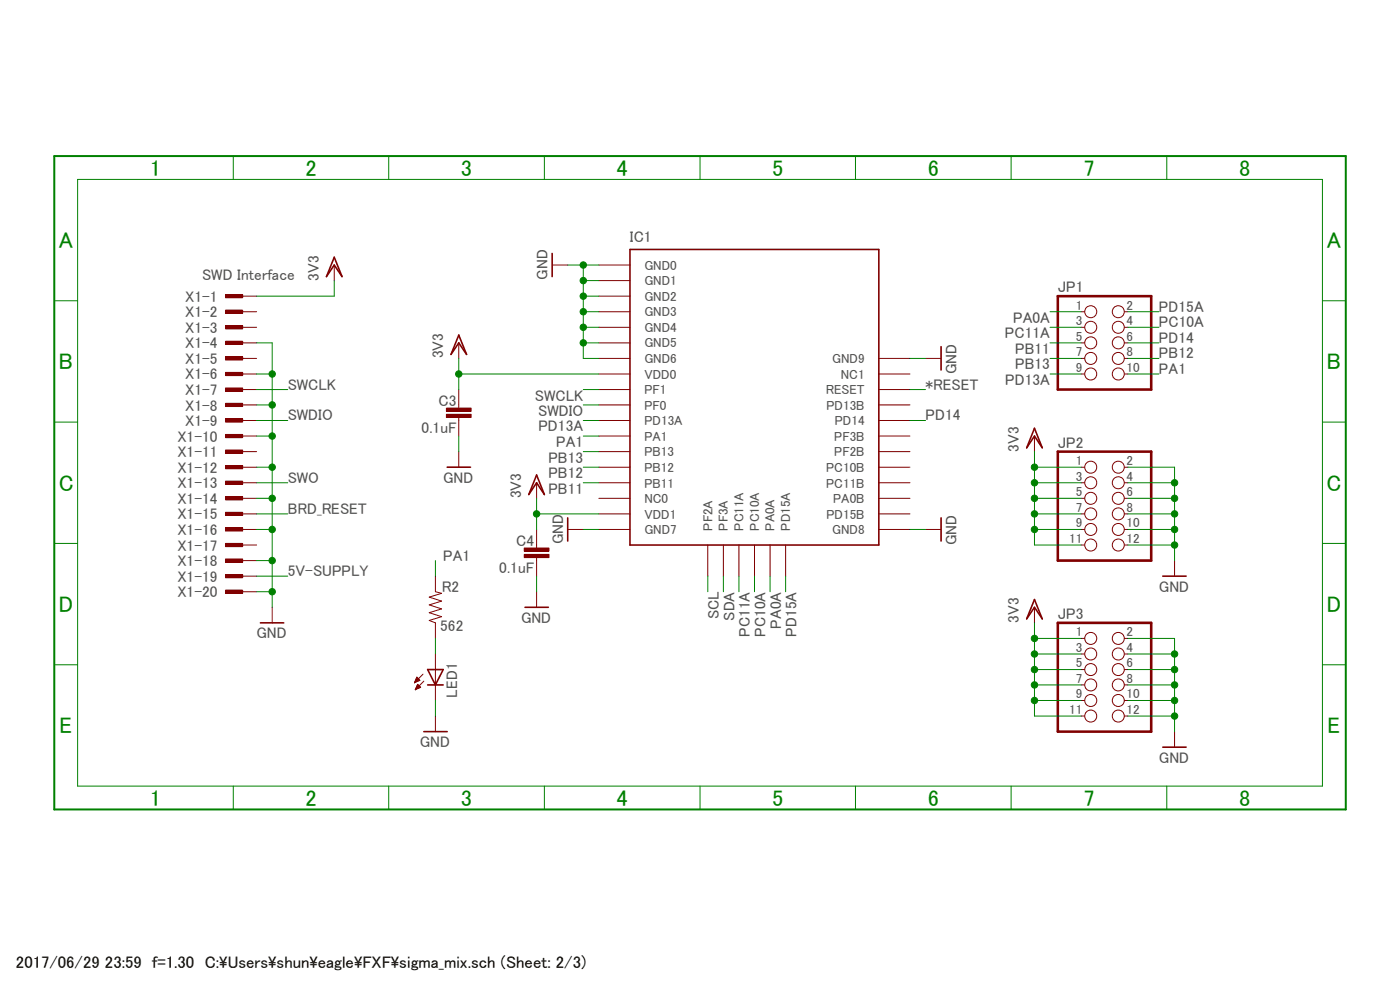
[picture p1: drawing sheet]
<svg xmlns="http://www.w3.org/2000/svg" width="297mm" height="210mm" viewBox="0 0 297 210" stroke-linecap="round" stroke-linejoin="round" font-family="sans-serif">
<path d="M11.1 32.7l274.8 139.5M285.9 32.7l-274.8 139.5" fill="none" stroke="#fff" stroke-width=".21"/>
<path d="M117.1 53.8v4.9M97.3 71.1l1.7 4.1-1.7-2.5-1.6 2.5zM199.6 73.5v5M120.4 109.9v4.9M199.6 109.9v4.9" fill="none" stroke="#800000" stroke-width=".34"/>
<path d="M117.1 56.2h3.3M97.3 72.7v3.3M196.3 76h3.3M97.3 85.9v.7M97.3 88.6v.6M120.4 112.3h3.3M196.3 112.3h3.3" fill="none" stroke="#800000" stroke-width=".21"/>
<path d="M94.7 87.9h5.2v.7h-5.2z" fill-rule="evenodd" fill="#800000"/>
<path d="M94.7 87.9h5.2v.7h-5.2z" fill="none" stroke="#800000" stroke-width=".21"/>
<path d="M94.7 86.6h5.2v.6h-5.2z" fill-rule="evenodd" fill="#800000"/>
<path d="M94.7 86.6h5.2v.6h-5.2zM97.3 82.6v3.3M97.3 89.2v3.3M113.8 115.6v.7M113.8 118.2v.7" fill="none" stroke="#800000" stroke-width=".21"/>
<path d="M111.2 117.6h5.3v.7h-5.3z" fill-rule="evenodd" fill="#800000"/>
<path d="M111.2 117.6h5.3v.7h-5.3z" fill="none" stroke="#800000" stroke-width=".21"/>
<path d="M111.2 116.2h5.3v.7h-5.3z" fill-rule="evenodd" fill="#800000"/>
<g fill="none" stroke="#800000" stroke-width=".21">
<path d="M127 56.2h6.6M127 59.5h6.6M127 66.1h6.6M127 69.4h6.6M127 72.7h6.6M127 76h6.6M127 79.3h6.6M127 62.8h6.6M186.4 76h6.6M186.4 79.3h6.6M229.4 66.1h.7M229.4 69.4h.7"/>
<path d="M229.4 72.7h.7M229.4 76h.7M229.4 79.3h.7M238.5 66.1h.8M238.5 69.4h.8M238.5 72.7h.8M238.5 76h.8M238.5 79.3h.8M97.3 95.8v3.3M127 99.1h6.6M127 82.6h6.6M127 85.9h6.6"/>
<path d="M127 89.2h6.6M127 92.5h6.6M127 95.8h6.6M186.4 99.1h6.6M186.4 82.6h6.6M186.4 85.9h6.6M186.4 89.2h6.6M186.4 92.5h6.6M186.4 95.8h6.6M219.5 92.5v3.3M229.4 99.1h.7M238.5 99.1h.8"/>
<path d="M111.2 116.2h5.3v.7h-5.3zM113.8 102.4v3.3M113.8 112.3v3.3M113.8 118.9v3.3M127 102.4h6.6M127 105.7h6.6M127 109h6.6M127 112.3h6.6M150.2 115.6v6.6M153.5 115.6v6.6M156.8 115.6v6.6M160.1 115.6v6.6"/>
<path d="M163.4 115.6v6.6M166.7 115.6v6.6M186.4 102.4h6.6M186.4 105.7h6.6M186.4 109h6.6M186.4 112.3h6.6M229.4 102.4h.7M229.4 105.7h.7M229.4 109h.7M229.4 112.3h.7M229.4 115.6h.7M238.5 102.4h.8"/>
<path d="M238.5 105.7h.8M238.5 109h.8M238.5 112.3h.8M238.5 115.6h.8M249.2 118.9v3.3M113.8 125.5v3.3"/>
<circle cx="231.4" cy="72.7" r="1.27"/>
<circle cx="231.4" cy="79.3" r="1.27"/>
<circle cx="231.4" cy="66.1" r="1.27"/>
<circle cx="231.4" cy="76" r="1.27"/>
<circle cx="231.4" cy="69.4" r="1.27"/>
<circle cx="237.2" cy="66.1" r="1.27"/>
<circle cx="237.2" cy="79.3" r="1.27"/>
<circle cx="237.2" cy="72.7" r="1.27"/>
<circle cx="237.2" cy="69.4" r="1.27"/>
<circle cx="237.2" cy="76" r="1.27"/>
<circle cx="231.4" cy="99.1" r="1.27"/>
<circle cx="237.2" cy="99.1" r="1.27"/>
<circle cx="231.4" cy="102.4" r="1.27"/>
<circle cx="231.4" cy="109" r="1.27"/>
<circle cx="231.4" cy="115.6" r="1.27"/>
<circle cx="231.4" cy="105.7" r="1.27"/>
<circle cx="231.4" cy="112.3" r="1.27"/>
<circle cx="237.2" cy="115.6" r="1.27"/>
<circle cx="237.2" cy="102.4" r="1.27"/>
<circle cx="237.2" cy="109" r="1.27"/>
<circle cx="237.2" cy="112.3" r="1.27"/>
<circle cx="237.2" cy="105.7" r="1.27"/>
</g>
<path d="M133.6 52.9h52.8v62.7h-52.8zM94.9 99.1h4.9M219.5 90.8l1.6 4.2-1.6-2.5-1.7 2.5zM113.8 100.8l1.7 4.1-1.7-2.5-1.6 2.5zM111.4 128.8h4.9M246.7 122.2h4.9" fill="none" stroke="#800000" stroke-width=".34"/>
<path d="M224.4 62.8h19.8v19.8h-19.8zM224.4 95.8h19.8v23.1h-19.8z" fill="none" stroke="#800000" stroke-width=".55"/>
<path d="M47.8 62.5h3.7v.7h-3.7z" fill-rule="evenodd" fill="#800000"/>
<path d="M47.8 62.5h3.7v.7h-3.7zM51.1 62.8h3.3" fill="none" stroke="#800000" stroke-width=".21"/>
<path d="M47.8 65.8h3.7v.7h-3.7z" fill-rule="evenodd" fill="#800000"/>
<path d="M47.8 65.8h3.7v.7h-3.7zM51.1 66.1h3.3" fill="none" stroke="#800000" stroke-width=".21"/>
<path d="M47.8 69.1h3.7v.7h-3.7z" fill-rule="evenodd" fill="#800000"/>
<path d="M47.8 69.1h3.7v.7h-3.7zM51.1 69.4h3.3" fill="none" stroke="#800000" stroke-width=".21"/>
<path d="M47.8 72.4h3.7v.7h-3.7z" fill-rule="evenodd" fill="#800000"/>
<path d="M47.8 72.4h3.7v.7h-3.7zM51.1 72.7h3.3" fill="none" stroke="#800000" stroke-width=".21"/>
<path d="M47.8 75.7h3.7v.7h-3.7z" fill-rule="evenodd" fill="#800000"/>
<path d="M47.8 75.7h3.7v.7h-3.7zM51.1 76h3.3" fill="none" stroke="#800000" stroke-width=".21"/>
<path d="M47.8 79h3.7v.7h-3.7z" fill-rule="evenodd" fill="#800000"/>
<path d="M47.8 79h3.7v.7h-3.7zM51.1 79.3h3.3" fill="none" stroke="#800000" stroke-width=".21"/>
<path d="M47.8 82.3h3.7v.7h-3.7z" fill-rule="evenodd" fill="#800000"/>
<path d="M47.8 82.3h3.7v.7h-3.7zM51.1 82.6h3.3" fill="none" stroke="#800000" stroke-width=".21"/>
<path d="M47.8 85.6h3.7v.6h-3.7z" fill-rule="evenodd" fill="#800000"/>
<path d="M47.8 85.6h3.7v.6h-3.7zM51.1 85.9h3.3" fill="none" stroke="#800000" stroke-width=".21"/>
<path d="M47.8 88.9h3.7v.6h-3.7z" fill-rule="evenodd" fill="#800000"/>
<path d="M47.8 88.9h3.7v.6h-3.7zM51.1 89.2h3.3" fill="none" stroke="#800000" stroke-width=".21"/>
<path d="M47.8 92.2h3.7v.6h-3.7z" fill-rule="evenodd" fill="#800000"/>
<path d="M47.8 92.2h3.7v.6h-3.7zM51.1 92.5h3.3" fill="none" stroke="#800000" stroke-width=".21"/>
<path d="M47.8 95.5h3.7v.6h-3.7z" fill-rule="evenodd" fill="#800000"/>
<path d="M47.8 95.5h3.7v.6h-3.7zM51.1 95.8h3.3" fill="none" stroke="#800000" stroke-width=".21"/>
<path d="M47.8 98.8h3.7v.6h-3.7z" fill-rule="evenodd" fill="#800000"/>
<path d="M47.8 98.8h3.7v.6h-3.7zM51.1 99.1h3.3" fill="none" stroke="#800000" stroke-width=".21"/>
<path d="M47.8 102.1h3.7v.6h-3.7z" fill-rule="evenodd" fill="#800000"/>
<path d="M47.8 102.1h3.7v.6h-3.7zM51.1 102.4h3.3" fill="none" stroke="#800000" stroke-width=".21"/>
<path d="M47.8 105.4h3.7v.6h-3.7z" fill-rule="evenodd" fill="#800000"/>
<path d="M47.8 105.4h3.7v.6h-3.7zM51.1 105.7h3.3" fill="none" stroke="#800000" stroke-width=".21"/>
<path d="M47.8 108.7h3.7v.6h-3.7z" fill-rule="evenodd" fill="#800000"/>
<path d="M47.8 108.7h3.7v.6h-3.7zM51.1 109h3.3" fill="none" stroke="#800000" stroke-width=".21"/>
<path d="M47.8 112h3.7v.6h-3.7z" fill-rule="evenodd" fill="#800000"/>
<path d="M47.8 112h3.7v.6h-3.7zM51.1 112.3h3.3" fill="none" stroke="#800000" stroke-width=".21"/>
<path d="M47.8 115.3h3.7v.7h-3.7z" fill-rule="evenodd" fill="#800000"/>
<path d="M47.8 115.3h3.7v.7h-3.7zM51.1 115.6h3.3" fill="none" stroke="#800000" stroke-width=".21"/>
<path d="M47.8 118.6h3.7v.7h-3.7z" fill-rule="evenodd" fill="#800000"/>
<path d="M47.8 118.6h3.7v.7h-3.7zM51.1 118.9h3.3" fill="none" stroke="#800000" stroke-width=".21"/>
<path d="M47.8 121.9h3.7v.7h-3.7z" fill-rule="evenodd" fill="#800000"/>
<path d="M47.8 121.9h3.7v.7h-3.7zM51.1 122.2h3.3" fill="none" stroke="#800000" stroke-width=".21"/>
<path d="M47.8 125.2h3.7v.7h-3.7z" fill-rule="evenodd" fill="#800000"/>
<g fill="none" stroke="#800000" stroke-width=".21">
<path d="M70.9 56.2v3.3M47.8 125.2h3.7v.7h-3.7zM51.1 125.5h3.3M57.7 128.8v3.3M92.4 122.2v3.3l1.3 .4-2.6 .8 2.6 .8-2.6 .8 2.6 .9-2.6 .8 2.6 .8-2.6 .8 1.3 .5v3.3M92.4 138.7v9.9M219.5 128.8v3.3M229.4 135.4h.7M229.4 138.7h.7M238.5 135.4h.8M238.5 138.7h.8M87.9 144.8h.1"/>
<path d="M88 144.7h.3M88.1 144.5h.5M88.1 144.4h.8M88.1 146.3h.1M88.1 146.1h.3M88.2 144.3h.8M88.2 144.1h.7M88.2 146h.6M88.3 144h.5M88.3 145.9h.8M88.3 143.8h.3M88.3 145.8h.9"/>
<path d="M88.4 143.7h.1M88.4 145.6h.7M88.4 143.6l.7 .7-1.2 .5zM88.4 145.5h.5M88.5 145.3h.3M88.6 145.2h.1M88.6 145.2l.6 .6-1.1 .5zM89.7 143l-1.8 1.8M89.9 144.5l-1.8 1.8M92.4 151.9v3.3M229.4 142h.7M229.4 145.3h.7"/>
<path d="M229.4 148.6h.7M229.4 151.9h.7M238.5 142h.8M238.5 145.3h.8M238.5 148.6h.8M238.5 151.9h.8M249.2 155.2v3.3"/>
<circle cx="231.4" cy="135.4" r="1.27"/>
<circle cx="231.4" cy="138.7" r="1.27"/>
<circle cx="237.2" cy="135.4" r="1.27"/>
<circle cx="237.2" cy="138.7" r="1.27"/>
<circle cx="231.4" cy="148.6" r="1.27"/>
<circle cx="231.4" cy="145.3" r="1.27"/>
<circle cx="231.4" cy="151.9" r="1.27"/>
<circle cx="231.4" cy="142" r="1.27"/>
<circle cx="237.2" cy="145.3" r="1.27"/>
<circle cx="237.2" cy="148.6" r="1.27"/>
<circle cx="237.2" cy="151.9" r="1.27"/>
<circle cx="237.2" cy="142" r="1.27"/>
</g>
<path d="M70.9 54.6l1.7 4.1-1.7-2.5-1.6 2.5zM55.2 132.1h5M219.5 127.2l1.6 4.1-1.6-2.5-1.7 2.5zM89.9 155.2h5M90.7 142h3.3l-1.6 3.3zM90.7 145.3h3.3M246.7 158.5h4.9" fill="none" stroke="#800000" stroke-width=".34"/>
<path d="M224.4 132.1h19.8v23.1h-19.8z" fill="none" stroke="#800000" stroke-width=".55"/>
<path d="M11.5 33.1h274v138.6h-274z" fill="none" stroke="#008000" stroke-width=".42"/>
<g fill="none" stroke="#008000" stroke-width=".21">
<path d="M16.5 38.1h264v128.7h-264zM49.5 33.1v5M82.5 33.1v5M115.5 33.1v5M148.5 33.1v5M181.5 33.1v5M214.5 33.1v5M247.5 33.1v5M11.5 63.8h5M97.3 76v6.6M97.3 79.3h29.7M280.5 63.8h5"/>
<path d="M11.5 89.5h5M280.5 89.5h5M11.5 115.3h5M280.5 115.3h5M11.5 141h5M280.5 141h5M49.5 166.8v4.9M82.5 166.8v4.9M115.5 166.8v4.9M148.5 166.8v4.9M181.5 166.8v4.9M214.5 166.8v4.9"/>
<path d="M247.5 166.8v4.9"/>
</g>
<circle cx="97.3" cy="79.3" r=".68" fill="#008000"/>
<g fill="none" stroke="#008000" stroke-width=".21">
<path d="M113.8 105.7v6.6M113.8 109h13.2"/>
<circle cx="97.3" cy="79.3" r=".68"/>
</g>
<circle cx="113.8" cy="109" r=".68" fill="#008000"/>
<g fill="none" stroke="#008000" stroke-width=".21">
<path d="M219.5 95.8v16.5h9.9M219.5 99.1h9.9M219.5 102.4h9.9M219.5 105.7h9.9M219.5 109h9.9"/>
<circle cx="113.8" cy="109" r=".68"/>
</g>
<circle cx="219.5" cy="99.1" r=".68" fill="#008000"/>
<circle cx="219.5" cy="99.1" r=".68" fill="none" stroke="#008000" stroke-width=".21"/>
<circle cx="219.5" cy="102.4" r=".68" fill="#008000"/>
<circle cx="219.5" cy="102.4" r=".68" fill="none" stroke="#008000" stroke-width=".21"/>
<circle cx="219.5" cy="105.7" r=".68" fill="#008000"/>
<circle cx="219.5" cy="105.7" r=".68" fill="none" stroke="#008000" stroke-width=".21"/>
<circle cx="219.5" cy="109" r=".68" fill="#008000"/>
<g fill="none" stroke="#008000" stroke-width=".21">
<path d="M219.5 112.3v3.3h9.9"/>
<circle cx="219.5" cy="109" r=".68"/>
</g>
<circle cx="219.5" cy="112.3" r=".68" fill="#008000"/>
<g fill="none" stroke="#008000" stroke-width=".21">
<path d="M219.5 132.1v16.5h9.9M219.5 135.4h9.9M219.5 138.7h9.9M219.5 142h9.9M219.5 145.3h9.9"/>
<circle cx="219.5" cy="112.3" r=".68"/>
</g>
<circle cx="219.5" cy="135.4" r=".68" fill="#008000"/>
<circle cx="219.5" cy="135.4" r=".68" fill="none" stroke="#008000" stroke-width=".21"/>
<circle cx="219.5" cy="138.7" r=".68" fill="#008000"/>
<circle cx="219.5" cy="138.7" r=".68" fill="none" stroke="#008000" stroke-width=".21"/>
<circle cx="219.5" cy="142" r=".68" fill="#008000"/>
<circle cx="219.5" cy="142" r=".68" fill="none" stroke="#008000" stroke-width=".21"/>
<circle cx="219.5" cy="145.3" r=".68" fill="#008000"/>
<g fill="none" stroke="#008000" stroke-width=".21">
<path d="M219.5 148.6v3.3h9.9"/>
<circle cx="219.5" cy="145.3" r=".68"/>
</g>
<circle cx="219.5" cy="148.6" r=".68" fill="#008000"/>
<g fill="none" stroke="#008000" stroke-width=".21">
<path d="M70.9 59.5v3.3h-16.5M120.4 56.2h6.6M123.7 56.2v19.8h3.3M123.7 59.5h3.3M123.7 62.8h3.3M123.7 66.1h3.3M123.7 69.4h3.3M123.7 72.7h3.3M193 76h3.3M193 112.3h3.3"/>
<circle cx="219.5" cy="148.6" r=".68"/>
</g>
<circle cx="123.7" cy="56.2" r=".68" fill="#008000"/>
<circle cx="123.7" cy="56.2" r=".68" fill="none" stroke="#008000" stroke-width=".21"/>
<circle cx="123.7" cy="59.5" r=".68" fill="#008000"/>
<circle cx="123.7" cy="59.5" r=".68" fill="none" stroke="#008000" stroke-width=".21"/>
<circle cx="123.7" cy="62.8" r=".68" fill="#008000"/>
<circle cx="123.7" cy="62.8" r=".68" fill="none" stroke="#008000" stroke-width=".21"/>
<circle cx="123.7" cy="66.1" r=".68" fill="#008000"/>
<circle cx="123.7" cy="66.1" r=".68" fill="none" stroke="#008000" stroke-width=".21"/>
<circle cx="123.7" cy="69.4" r=".68" fill="#008000"/>
<circle cx="123.7" cy="69.4" r=".68" fill="none" stroke="#008000" stroke-width=".21"/>
<circle cx="123.7" cy="72.7" r=".68" fill="#008000"/>
<g fill="none" stroke="#008000" stroke-width=".21">
<path d="M97.3 92.5v3.3M239.3 99.1h9.9v19.8M123.7 112.3h3.3M239.3 112.3h9.9M239.3 109h9.9M239.3 105.7h9.9M239.3 102.4h9.9M113.8 122.2v3.3"/>
<circle cx="123.7" cy="72.7" r=".68"/>
</g>
<circle cx="249.2" cy="112.3" r=".68" fill="#008000"/>
<circle cx="249.2" cy="112.3" r=".68" fill="none" stroke="#008000" stroke-width=".21"/>
<circle cx="249.2" cy="109" r=".68" fill="#008000"/>
<circle cx="249.2" cy="109" r=".68" fill="none" stroke="#008000" stroke-width=".21"/>
<circle cx="249.2" cy="105.7" r=".68" fill="#008000"/>
<circle cx="249.2" cy="105.7" r=".68" fill="none" stroke="#008000" stroke-width=".21"/>
<circle cx="249.2" cy="102.4" r=".68" fill="#008000"/>
<g fill="none" stroke="#008000" stroke-width=".21">
<path d="M239.3 115.6h9.9"/>
<circle cx="249.2" cy="102.4" r=".68"/>
</g>
<circle cx="249.2" cy="115.6" r=".68" fill="#008000"/>
<g fill="none" stroke="#008000" stroke-width=".21">
<path d="M54.4 72.7h3.3v56.1M54.4 79.3h3.3M54.4 85.9h3.3M54.4 92.5h3.3M54.4 99.1h3.3M54.4 105.7h3.3M54.4 112.3h3.3M54.4 118.9h3.3M54.4 125.5h3.3"/>
<circle cx="249.2" cy="115.6" r=".68"/>
</g>
<circle cx="57.7" cy="79.3" r=".68" fill="#008000"/>
<circle cx="57.7" cy="79.3" r=".68" fill="none" stroke="#008000" stroke-width=".21"/>
<circle cx="57.7" cy="85.9" r=".68" fill="#008000"/>
<circle cx="57.7" cy="85.9" r=".68" fill="none" stroke="#008000" stroke-width=".21"/>
<circle cx="57.7" cy="92.5" r=".68" fill="#008000"/>
<circle cx="57.7" cy="92.5" r=".68" fill="none" stroke="#008000" stroke-width=".21"/>
<circle cx="57.7" cy="99.1" r=".68" fill="#008000"/>
<circle cx="57.7" cy="99.1" r=".68" fill="none" stroke="#008000" stroke-width=".21"/>
<circle cx="57.7" cy="105.7" r=".68" fill="#008000"/>
<circle cx="57.7" cy="105.7" r=".68" fill="none" stroke="#008000" stroke-width=".21"/>
<circle cx="57.7" cy="112.3" r=".68" fill="#008000"/>
<circle cx="57.7" cy="112.3" r=".68" fill="none" stroke="#008000" stroke-width=".21"/>
<circle cx="57.7" cy="118.9" r=".68" fill="#008000"/>
<circle cx="57.7" cy="118.9" r=".68" fill="none" stroke="#008000" stroke-width=".21"/>
<circle cx="57.7" cy="125.5" r=".68" fill="#008000"/>
<g fill="none" stroke="#008000" stroke-width=".21">
<path d="M239.3 135.4h9.9v19.8M239.3 138.7h9.9M239.3 148.6h9.9M239.3 145.3h9.9M239.3 142h9.9"/>
<circle cx="57.7" cy="125.5" r=".68"/>
</g>
<circle cx="249.2" cy="148.6" r=".68" fill="#008000"/>
<circle cx="249.2" cy="148.6" r=".68" fill="none" stroke="#008000" stroke-width=".21"/>
<circle cx="249.2" cy="145.3" r=".68" fill="#008000"/>
<circle cx="249.2" cy="145.3" r=".68" fill="none" stroke="#008000" stroke-width=".21"/>
<circle cx="249.2" cy="142" r=".68" fill="#008000"/>
<circle cx="249.2" cy="142" r=".68" fill="none" stroke="#008000" stroke-width=".21"/>
<circle cx="249.2" cy="138.7" r=".68" fill="#008000"/>
<g fill="none" stroke="#008000" stroke-width=".21">
<path d="M239.3 151.9h9.9"/>
<circle cx="249.2" cy="138.7" r=".68"/>
</g>
<circle cx="249.2" cy="151.9" r=".68" fill="#008000"/>
<g fill="none" stroke="#008000" stroke-width=".21">
<path d="M222.8 72.7h6.6M222.8 66.1h6.6M222.8 69.4h6.6M222.8 76h6.6M222.8 79.3h6.6M239.3 72.7h6.6M239.3 66.1h6.6M239.3 69.4h6.6M239.3 76h6.6M239.3 79.3h6.6M54.4 89.2h6.6M54.4 82.6h6.6"/>
<path d="M123.7 89.2h3.3M123.7 95.8h3.3M123.7 92.5h3.3M123.7 99.1h3.3M123.7 82.6h3.3M123.7 85.9h3.3M193 89.2h3.3M193 82.6h3.3M54.4 102.4h6.6M54.4 109h6.6M92.4 118.9v3.3M123.7 102.4h3.3"/>
<path d="M54.4 122.2h6.6M92.4 135.4v3.3M150.2 122.2v3.3M153.5 122.2v3.3M156.8 122.2v3.3M160.1 122.2v3.3M163.4 122.2v3.3M166.7 122.2v3.3M92.4 148.6v3.3"/>
<circle cx="249.2" cy="151.9" r=".68"/>
</g>
<g font-size="4.8" fill="#008000">
<text x="31.8" y="37.3">1</text>
<text x="64.8" y="37.3">2</text>
<text x="97.8" y="37.3">3</text>
<text x="130.8" y="37.3">4</text>
<text x="163.8" y="37.3">5</text>
<text x="196.8" y="37.3">6</text>
<text x="229.8" y="37.3">7</text>
<text x="262.8" y="37.3">8</text>
<text x="12.5" y="52.6">A</text>
<text x="281.5" y="52.6">A</text>
<text x="12.5" y="78.4">B</text>
<text x="281.5" y="78.4">B</text>
<text x="12.4" y="104.1">C</text>
<text x="281.4" y="104.1">C</text>
<text x="12.5" y="129.8">D</text>
<text x="281.5" y="129.8">D</text>
<text x="12.7" y="155.6">E</text>
<text x="281.6" y="155.6">E</text>
<text x="31.8" y="170.9">1</text>
<text x="64.8" y="170.9">2</text>
<text x="97.8" y="170.9">3</text>
<text x="130.8" y="170.9">4</text>
<text x="163.8" y="170.9">5</text>
<text x="196.8" y="170.9">6</text>
<text x="229.8" y="170.9">7</text>
<text x="262.8" y="170.9">8</text>
</g>
<g font-size="3.6">
<text x="3.4" y="205.4">2017/06/29</text>
<text x="22.3" y="205.4">23:59 f=1.30 C:\Users\shun\eagle\FXF\sigma_mix.sch (Sheet: 2/3)</text>
</g>
<g font-size="3.3" fill="#505050">
<text x="133.6" y="51.3">IC1</text>
<text x="42.9" y="59.4">SWD Interface</text>
<text x="67.6" y="59.5" transform="rotate(-90 67.6 59.5)">3V3</text>
<text x="116.2" y="59.3" transform="rotate(-90 116.2 59.3)">GND</text>
<text x="39.3" y="64">X1-1</text>
<text x="224.4" y="62">JP1</text>
<text x="39.3" y="67.3">X1-2</text>
<text x="39.3" y="70.6">X1-3</text>
<text x="213.2" y="71.8">PC11A</text>
<text x="214.9" y="68.5">PA0A</text>
<text x="245.9" y="66.1">PD15A</text>
<text x="245.9" y="69.4">PC10A</text>
<text x="39.3" y="73.9">X1-4</text>
<text x="39.3" y="77.2">X1-5</text>
<text x="94" y="76" transform="rotate(-90 94 76)">3V3</text>
<text x="215.3" y="75.1">PB11</text>
<text x="245.9" y="72.7">PD14</text>
<text x="245.9" y="76">PB12</text>
<text x="39.3" y="80.5">X1-6</text>
<text x="39.3" y="83.8">X1-7</text>
<text x="61" y="82.6">SWCLK</text>
<text x="196.3" y="82.6">*RESET</text>
<text x="202.9" y="79.3" transform="rotate(-90 202.9 79.3)">GND</text>
<text x="213.2" y="81.7">PD13A</text>
<text x="215.3" y="78.4">PB13</text>
<text x="245.9" y="79.3">PA1</text>
<text x="39.3" y="87.1">X1-8</text>
<text x="61" y="89.2">SWDIO</text>
<text x="93" y="86.1">C3</text>
<text x="113.5" y="85">SWCLK</text>
<text x="114.2" y="88.3">SWDIO</text>
<text x="196.3" y="89.2">PD14</text>
<text x="37.6" y="93.7">X1-10</text>
<text x="39.3" y="90.4">X1-9</text>
<text x="89.5" y="91.9">0.1uF</text>
<text x="114.2" y="91.5">PD13A</text>
<text x="118" y="94.8">PA1</text>
<text x="216.2" y="95.8" transform="rotate(-90 216.2 95.8)">3V3</text>
<text x="224.4" y="95">JP2</text>
<text x="37.6" y="97">X1-11</text>
<text x="37.6" y="100.3">X1-12</text>
<text x="116.3" y="98.1">PB13</text>
<text x="116.3" y="101.4">PB12</text>
<text x="37.6" y="103.6">X1-13</text>
<text x="37.6" y="106.9">X1-14</text>
<text x="61" y="102.4">SWO</text>
<text x="94" y="102.4">GND</text>
<text x="110.5" y="105.7" transform="rotate(-90 110.5 105.7)">3V3</text>
<text x="116.3" y="104.7">PB11</text>
<text x="37.6" y="110.2">X1-15</text>
<text x="37.6" y="113.5">X1-16</text>
<text x="61" y="109">BRD_RESET</text>
<text x="37.6" y="116.8">X1-17</text>
<text x="94" y="118.9">PA1</text>
<text x="109.5" y="115.8">C4</text>
<text x="119.5" y="115.4" transform="rotate(-90 119.5 115.4)">GND</text>
<text x="202.9" y="115.6" transform="rotate(-90 202.9 115.6)">GND</text>
<text x="37.6" y="120.1">X1-18</text>
<text x="37.6" y="123.4">X1-19</text>
<text x="61" y="122.2">5V-SUPPLY</text>
<text x="93.7" y="125.5">R2</text>
<text x="105.9" y="121.6">0.1uF</text>
<text x="245.9" y="125.5">GND</text>
<text x="37.6" y="126.7">X1-20</text>
<text x="152.5" y="131.4" transform="rotate(-90 152.5 131.4)">SCL</text>
<text x="155.8" y="131.7" transform="rotate(-90 155.8 131.7)">SDA</text>
<text x="224.4" y="131.3">JP3</text>
<text x="54.4" y="135.4">GND</text>
<text x="93.4" y="133.8">562</text>
<text x="110.5" y="132.1">GND</text>
<text x="159.1" y="135.1" transform="rotate(-90 159.1 135.1)">PC11A</text>
<text x="162.4" y="135.1" transform="rotate(-90 162.4 135.1)">PC10A</text>
<text x="165.7" y="133.3" transform="rotate(-90 165.7 133.3)">PA0A</text>
<text x="169" y="135" transform="rotate(-90 169 135)">PD15A</text>
<text x="216.2" y="132.1" transform="rotate(-90 216.2 132.1)">3V3</text>
<text x="97" y="148" transform="rotate(-90 97 148)">LED1</text>
<text x="89.1" y="158.5">GND</text>
<text x="245.9" y="161.8">GND</text>
</g>
<g font-size="2.8" fill="#505050">
<text x="136.7" y="57.2">GND0</text>
<text x="136.7" y="60.5">GND1</text>
<text x="136.7" y="63.8">GND2</text>
<text x="228.2" y="65.7">1</text>
<text x="239" y="65.7">2</text>
<text x="136.7" y="67.1">GND3</text>
<text x="136.7" y="70.4">GND4</text>
<text x="228.2" y="69">3</text>
<text x="239" y="69">4</text>
<text x="136.7" y="73.7">GND5</text>
<text x="136.7" y="77">GND6</text>
<text x="176.5" y="77">GND9</text>
<text x="228.2" y="72.3">5</text>
<text x="228.2" y="75.6">7</text>
<text x="239" y="72.3">6</text>
<text x="239" y="75.6">8</text>
<text x="136.7" y="80.3">VDD0</text>
<text x="136.7" y="83.6">PF1</text>
<text x="175.2" y="83.6">RESET</text>
<text x="178.4" y="80.3">NC1</text>
<text x="228.2" y="78.9">9</text>
<text x="239" y="78.9">10</text>
<text x="136.7" y="86.9">PF0</text>
<text x="175.3" y="86.9">PD13B</text>
<text x="136.7" y="90.2">PD13A</text>
<text x="136.7" y="93.5">PA1</text>
<text x="177" y="93.5">PF3B</text>
<text x="177.1" y="90.2">PD14</text>
<text x="136.7" y="96.8">PB13</text>
<text x="136.7" y="100.1">PB12</text>
<text x="175.3" y="100.1">PC10B</text>
<text x="177" y="96.8">PF2B</text>
<text x="228.2" y="98.6">1</text>
<text x="228.2" y="101.9">3</text>
<text x="239" y="98.6">2</text>
<text x="239" y="101.9">4</text>
<text x="136.7" y="103.4">PB11</text>
<text x="136.7" y="106.7">NC0</text>
<text x="175.3" y="103.4">PC11B</text>
<text x="176.7" y="106.7">PA0B</text>
<text x="228.2" y="105.2">5</text>
<text x="239" y="105.2">6</text>
<text x="136.7" y="110">VDD1</text>
<text x="136.7" y="113.3">GND7</text>
<text x="151.1" y="112.6" transform="rotate(-90 151.1 112.6)">PF2A</text>
<text x="154.4" y="112.6" transform="rotate(-90 154.4 112.6)">PF3A</text>
<text x="157.7" y="112.6" transform="rotate(-90 157.7 112.6)">PC11A</text>
<text x="161" y="112.6" transform="rotate(-90 161 112.6)">PC10A</text>
<text x="164.3" y="112.6" transform="rotate(-90 164.3 112.6)">PA0A</text>
<text x="167.6" y="112.6" transform="rotate(-90 167.6 112.6)">PD15A</text>
<text x="175.3" y="110">PD15B</text>
<text x="176.5" y="113.3">GND8</text>
<text x="228.2" y="108.5">7</text>
<text x="228.2" y="111.8">9</text>
<text x="239" y="108.5">8</text>
<text x="239" y="111.8">10</text>
<text x="226.8" y="115.1">11</text>
<text x="239" y="115.1">12</text>
<text x="228.2" y="135">1</text>
<text x="239" y="135">2</text>
<text x="228.2" y="138.3">3</text>
<text x="228.2" y="141.6">5</text>
<text x="239" y="138.3">4</text>
<text x="239" y="141.6">6</text>
<text x="228.2" y="144.9">7</text>
<text x="228.2" y="148.2">9</text>
<text x="239" y="144.9">8</text>
<text x="239" y="148.2">10</text>
<text x="226.8" y="151.4">11</text>
<text x="239" y="151.4">12</text>
</g>
</svg>
